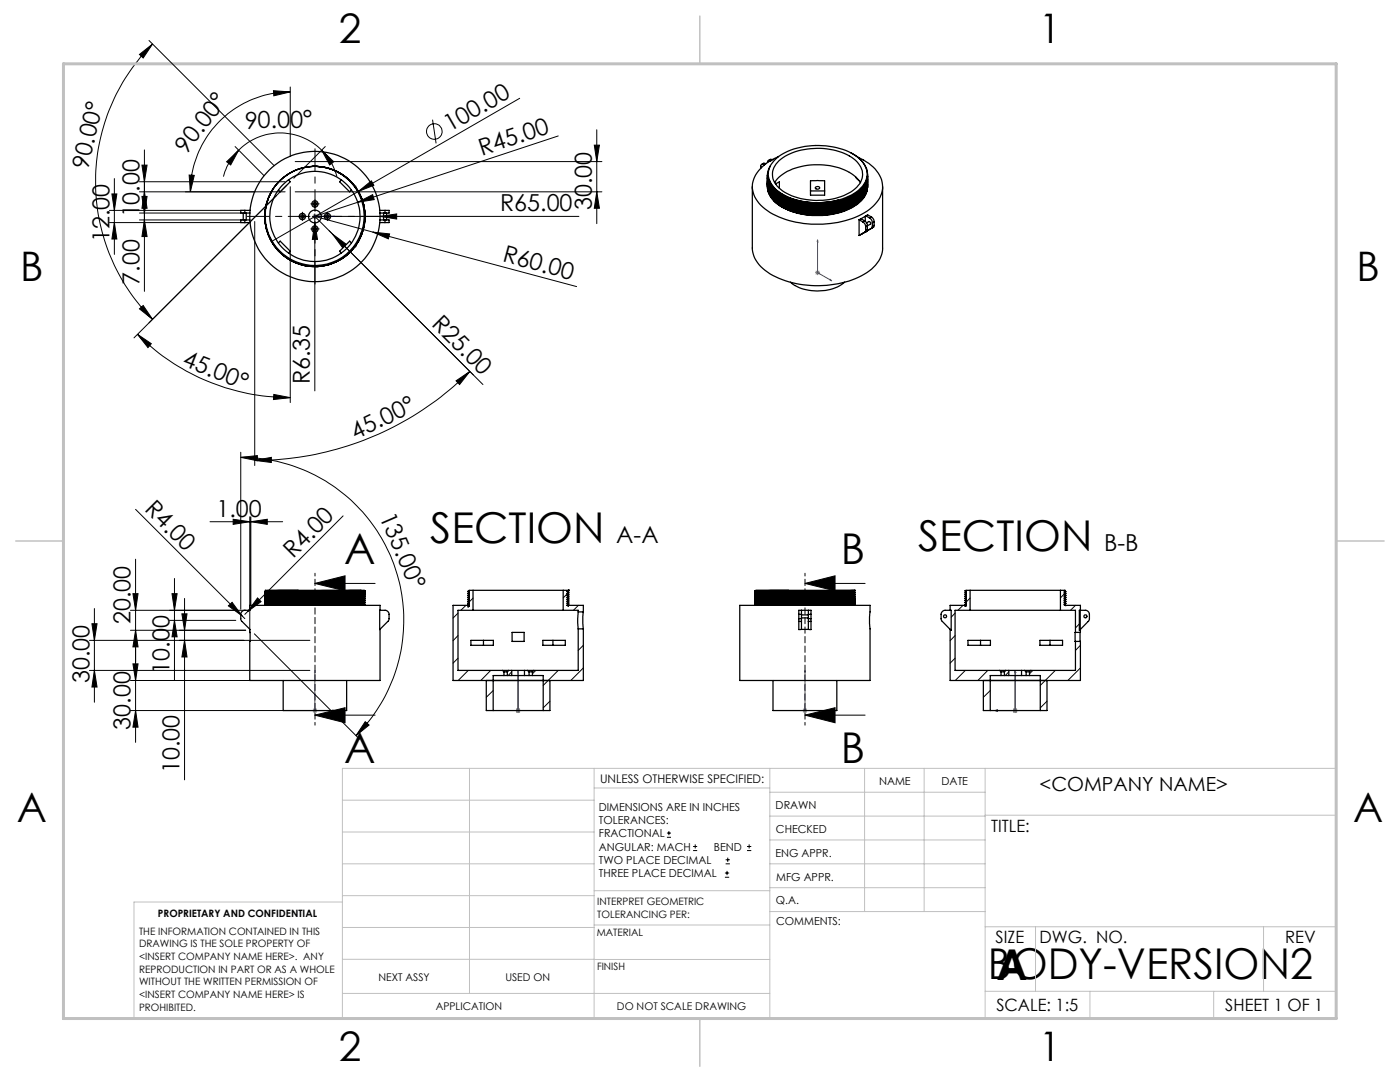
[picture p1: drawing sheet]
<svg xmlns="http://www.w3.org/2000/svg" width="279mm" height="216mm" viewBox="0 0 279 216" stroke-linecap="round" stroke-linejoin="round" font-family="sans-serif">
<g fill="none" stroke="#000" stroke-width=".2">
<path d="M27.8 10.9l2.6-2.1-1.8 2.8zM29.7 8.1l25 25M30.4 8.8a38.9 38.9 0 0 0 0 54.9M54.6 18.1l3.3 .2-3.3 .8zM57.9 18.3a19.9 19.9 0 0 0-19.9 20M57.9 17.4v13.9M103.7 19.6l-32.2 18.6M22.3 38.7h1l-.5 3.3zM22.8 35.6v15.2M27.8 38.3h29.1M27.8 36.3h29.1M28.3 39.2h1.1l-.6 3.3z"/>
<path d="M28.3 32.9h1.1l-.6 3.4zM28.8 38.3l.6 3.3h-1.1zM28.8 29.9v28.2M37.7 34.9l1.1 .1-.8 3.3zM45.2 32.3l2.4-2.3-1.6 2.9zM46.9 29.2l5.8 5.9M47.6 30a11.7 11.7 0 0 1 16.6 0M47.6 30a11.6 11.6 0 0 0-3 5.2M57.2 37l-30.5 30.4M57.9 37.3v43M58.9 38.3h61.2M58.9 32.2h61.2"/>
<path d="M64.2 30l2.4 2.3-.8 .6zM64.2 30a11.6 11.6 0 0 1 3 5.2M64.9 29.2l-6.3 6.4M71.5 38.2l2.6-2.1 .5 .9zM71.5 38.2l-17.3 10M86.3 23.9l.7 4.7M111.4 27.1l-48.6 16.1M118.6 29h1l-.5 3.2zM119.1 38.3l.5 3.3h-1zM119.1 25.9v18.7M21.8 42h27.2M21.8 44.4h27.2"/>
<path d="M22.8 44.4l.5 3.3h-1zM27.8 43.9h21.2M27.8 42.5h21.2M28.8 43.9l.6 3.3h-1.1zM50.8 44.2v48.7M59.8 43.2h1.1M60.4 42.7v1M62.3 43.2h53.2M62.3 45.7h1.1M62.3 40.7h1.1M62.8 43.2l33.6 33.5M62.8 44.4l.6 3.4h-1.1z"/>
<path d="M62.8 43.2l11.6 3.1M62.8 40.2v1M62.8 42.7v35.3M65.3 42.7v1M66.4 46.7l2.7 2-.7 .7zM71.4 40.4l3-1.6 .3 1zM74.4 46.3l3.4 .4-.3 1zM74.4 46.3l40.7 10.9M75.8 43.2l3.4-.5v1zM27.4 66.7l2.8 1.9-.7 .8zM27.4 66.7a43 43 0 0 0 30.5 12.6M27.8 61.6l.8-.6 1.8 2.7z"/>
<path d="M54.6 78.7l3.3 .6-3.3 .4zM91 76l2.8-1.9-2.1 2.6zM93.8 74.1a60.9 60.9 0 0 1-43 17.8M48 90.2v31.4M48 91.3l3.4-.4-.1 1zM48 91.3a32.5 32.5 0 0 1 30.1 20 32.5 32.5 0 0 1-7.1 35.5M50.8 91.9l3.4-.6v1zM26.5 118.5h1.1l-.5 3.3zM27.1 101.6l21.8 21.8M27.1 111.6v36.5M34.3 118.5h1l-.5 3.3zM34.8 115.4v20.3"/>
<path d="M36.8 119.4v36.2M41.9 104.1h14.5M46.5 103.6l3.3 .5-3.3 .5zM49.8 103.1v23.2M50.1 104.1l3.2-.5v1zM50.1 103.1v17.7M51.4 119.3l.7 .8-2.7 1.9zM62.8 116.4h12.1M62.8 116.4l6.1-1.5v3zM68.5 102.9l-19.1 19.1M160.7 116.4l6-1.5v3zM160.7 116.4h11.9"/>
<path d="M17.9 127.8h43.9M17.9 133.8h43.9M18.3 124.5h1.1l-.6 3.3zM18.8 133.8l.6 3.3h-1.1zM18.8 121.4v18.7M26 135.8h42.2M26 125.8h23M26 121.8h23M26.5 132.5h1.1l-.5 3.3zM27.1 125.8l.5 3.3h-1.1zM33.8 123.8h13.3M34.8 123.8l.5 3.3h-1z"/>
<path d="M36.3 122.5h1l-.5 3.3zM36.8 127.8l.5 3.3h-1zM45.6 120.9l.7-.7 2 2.7zM49.4 122l-.5 .6M50.8 126.5l21 21M26 141.8h42.2M27.1 141.8l.5 3.3h-1.1zM62.8 142.7h12.1M62.8 142.7l6.1-1.5v3zM72.9 144l.8 .7-2.7 2.1zM160.7 142.7l6-1.5v3zM160.7 142.7h11.9"/>
<path d="M133.1 167.1h.8M133.1 166.2h.8M133.5 165.8v.9M138.3 169.7h.8M138.3 168.9h.8M138.7 168.5v.8M144.7 175h.8M144.7 174.2h.8M144.8 172.4h.9M144.8 171.6h.9M145.1 173.8v.8M145.2 171.1v.9"/>
<path d="M149.1 169.7h.8M149.1 168.9h.8M149.5 168.5v.8"/>
<circle cx="86.7" cy="26.2" r="1.55"/>
</g>
<g fill="none" stroke="#00f" stroke-width=".2">
<path d="M62.8 43.2h.1zM62.8 43.2h.1M62.8 43.2h4M66.8 43.2h-.4h.4M163.2 47.9v.4l-.1-.1zM163.2 47.9v6.5l2.8 1.6M165.7 55.8l.3 .2h-.3zM62.8 133.8l.1 .4h-.1zM62.8 133.8v8h4M103.4 133.8v.4v-.4M103.4 133.8v8M160.7 133.8v.4v-.4"/>
<path d="M160.7 133.8v8M202.6 133.8l.1 .4h-.2zM202.6 133.8v8h-4M66.4 141.7l.4 .1-.4 .1zM103.4 141.7v.2zM103.4 141.8h.1M160.7 141.7v.2zM160.7 141.8h.1M198.6 141.8l.4-.1v.2z"/>
</g>
<g fill="none" stroke="#808080" stroke-width=".2">
<path d="M62.3 43.2h1.1M62.5 42.8l.7 .8M62.8 42.7v1M63.2 42.8l-.7 .8M162.7 54.4h1M162.8 54l.7 .8M163.2 53.9v1M163.5 54l-.7 .8M62.3 141.8h1.1M62.5 141.4l.7 .7M62.8 141.3v1M63.2 141.4l-.7 .7"/>
<path d="M102.9 141.8h1M103 141.4l.8 .7M103.4 141.3v1M103.8 141.4l-.8 .7M160.1 141.8h1M160.3 141.4l.7 .7M160.7 141.3v1M161 141.4l-.7 .7M202.1 141.8h1M202.2 141.4l.8 .7M202.6 141.3v1M203 141.4l-.8 .7"/>
</g>
<path d="M61.9 43.2h-12.5M62.9 42.2v-12.5M62.9 44.2v12.5M63.9 43.2h12.5" fill="none" stroke="#000" stroke-width=".2" stroke-dasharray="15.2 1.3 1.3 1.3" stroke-dashoffset="10.9"/>
<g fill="none" stroke="#000" stroke-width=".2" stroke-dasharray="15.2 1.3 1.3 1.3">
<path d="M59.9 43.2h-.4M60.4 42.7v-.4M60.4 43.7v.3M60.9 43.2h.3M62.4 45.7h-.4M62.4 40.7h-.4M62.9 45.2v-.4M62.9 46.2v.3M62.9 40.2v-.4M62.9 41.2v.3M63.4 45.7h.3M63.4 40.7h.3"/>
<path d="M64.9 43.2h-.4M65.4 42.7v-.4M65.4 43.7v.3M65.9 43.2h.3"/>
</g>
<path d="M62.9 114.4v30.3M160.7 114.4v30.3" fill="none" stroke="#000" stroke-width=".2" stroke-dasharray="1.3 .6" stroke-dashoffset=".7"/>
<g fill="none" stroke="#c0c0c0" stroke-width=".2">
<path d="M68.3 159.7h50.3M93.7 153.3v44.9M118.6 153.3v49.9M118.6 157.2h35M153.6 153.3v49.9M153.6 158.1h43M172.5 153.3v28.6M184.4 153.3v28.6M196.6 153.3v49.9M68.3 180h-41.6v23.2h240v-49.9h-198.4v49.9M68.3 166h50.3M68.3 178.7h50.3"/>
<path d="M68.3 172.4h50.3M118.6 177.7h35M153.6 162.8h43M153.6 177.1h43M153.6 172.4h43M153.6 167.6h43M196.6 162.7h70.1M68.3 198.2h85.3M68.3 191.4l85.3 .1M68.3 185.1h50.3M118.6 184.6h35M153.6 181.9h43"/>
<path d="M196.6 184.9h70.1M196.6 197.8h70.1M206.7 184.9v12.9M217.5 197.8v5.4M242.2 197.8v5.4M252.2 184.9v12.9"/>
</g>
<path d="M139.7 3.2v9.5M3.1 107.9h9.6M266.7 107.9h9.5M139.7 203.2v9.6" fill="none" stroke="#c0c0c0" stroke-width=".3"/>
<path d="M12.7 12.7h254v190.5h-254z" fill="none" stroke="#c0c0c0" stroke-width=".6"/>
<g fill="#000">
<path d="M62.8 116.4l6.1-1.5v3zM62.8 142.7l6.1-1.5v3z"/>
<path d="M160.7 116.4l6-1.5v3zM160.7 142.7l6-1.5v3z"/>
</g>
<g fill="#00f">
<path d="M66.4 141.7l.4 .1-.4 .1zM62.8 133.8l.1 .4h-.1z"/>
<path d="M160.7 141.7v.2zM160.7 133.8v.4z"/>
<path d="M66.4 43.2h.4zM62.8 43.2h.1zM103.4 141.7v.2zM103.4 133.8v.4zM103.4 141.7v.2zM103.4 133.8v.4zM198.6 141.8l.4 .1v-.2zM202.6 133.8l-.1 .4h.2zM198.6 141.8l.4 .1v-.2zM202.6 133.8l-.1 .4h.2zM165.7 55.8l.3 .2h-.3zM163.2 47.9v.4l-.1-.1z"/>
</g>
<g fill="#000">
<path d="M71.5 38.2l2.6-2.1 .5 .9zM66.4 46.7l2.7 2-.7 .7zM71.4 40.4l3-1.6 .3 1zM74.4 46.3l3.4 .4-.3 1zM75.8 43.2l3.4-.5v1zM45.6 120.9l.7-.7 2 2.7zM51.4 119.3l.7 .8-2.7 1.9z"/>
<path d="M27.8 10.9l2.6-2.1-1.8 2.8zM27.8 61.6l.8-.6 1.8 2.7z"/>
<path d="M54.6 18.1l3.3 .2-3.3 .8zM37.7 34.9l1.1 .1-.8 3.3z"/>
<path d="M28.3 32.9h1.1l-.6 3.4zM28.8 38.3l.6 3.3h-1.1z"/>
<path d="M64.2 30l2.4 2.3-.8 .6zM45.2 32.3l2.4-2.3-1.6 2.9z"/>
<path d="M119.1 38.3l.5 3.3h-1zM118.6 29h1l-.5 3.2z"/>
<path d="M27.4 66.7l2.8 1.9-.7 .8zM54.6 78.7l3.3 .6-3.3 .4z"/>
<path d="M50.8 91.9l3.4-.6v1zM91 76l2.8-1.9-2.1 2.6z"/>
<path d="M50.1 104.1l3.2-.5v1zM46.5 103.6l3.3 .5-3.3 .5z"/>
<path d="M18.3 124.5h1.1l-.6 3.3zM18.8 133.8l.6 3.3h-1.1zM36.3 122.5h1l-.5 3.3zM36.8 127.8l.5 3.3h-1zM34.3 118.5h1l-.5 3.3zM34.8 123.8l.5 3.3h-1zM62.8 44.4l-.5 3.4h1.1zM22.3 38.7h1l-.5 3.3zM22.8 44.4l.5 3.3h-1z"/>
<path d="M27.1 141.8l.5 3.3h-1.1zM26.5 132.5h1.1l-.5 3.3zM27.1 125.8l.5 3.3h-1.1zM26.5 118.5h1.1l-.5 3.3zM28.8 43.9l.6 3.3h-1.1zM28.3 39.2h1.1l-.6 3.3z"/>
<path d="M72.9 144l.8 .7-2.7 2.1zM48 91.3l3.4-.4-.1 1z"/>
</g>
<g fill="none" stroke="#000" stroke-width=".25">
<path d="M57.6 35.9l.3 .4-2 2-.3-.4M62.4 33.2a10 10 0 0 1 10.3 11.6 10 10 0 0 1-13.5 7.6 10 10 0 0 1-4.6-14.8M62.8 33.2h.1M68.1 35.9l-.3 .4 2 2 .3-.4M70.8 37.2h.1M72.1 39.5a10 10 0 0 1-10.1 13.6 10 10 0 0 1-7.8-15 10 10 0 0 1 17-.5 10 10 0 0 1-6.4 15.4 10 10 0 0 1-11.8-11.7 10 10 0 0 1 15.3-6.5 10 10 0 0 1 3.9 4.8M150.1 37.3v12.2a6.7 6.7 0 0 0 4.1 5.5 20.1 20.1 0 0 0 18.8-.6 6.1 6.1 0 0 0 3.1-4.9v-12.2M152.4 32.8a.35 .35 0 0 0-.4 0 .35 .35 0 0 0-.2 .4v.3M152.4 32.8l.1 .1M152.8 32.6h-.4l-.4 .2M152.8 32.6l-.4 .2M152.8 32.6v.1"/>
<path d="M153.1 37.2a4.1 4.1 0 0 0 1.3 2.8M153.1 35.3h.1M153.1 35.9v.1M153.1 36.9h.1M153.5 35.8a7.2 7.2 0 0 0 5.2 4.1 16.9 16.9 0 0 0 8.6 0M153.7 32.1h.1M153.7 32.1a.35 .35 0 0 0-.4-.1 .35 .35 0 0 0-.1 .4M153.9 32l-.2 .1M154.1 31.9h.1M154.1 31.9l-.3-.1-.4 .2M154.1 31.9h-.1M154.6 36.4a8.2 8.2 0 0 1 5.9-3.3 12.9 12.9 0 0 1 10.2 2.2l1 1.1"/>
<path d="M154.8 36.7l.7-.4v1.3M154.8 36.7v.1M155.4 31.2a8.3 8.3 0 0 0-5.2 5.4 6.2 6.2 0 0 0 3.5 5.8 20.3 20.3 0 0 0 19.3-.2 5.9 5.9 0 0 0 3.1-5.4 7 7 0 0 0-4.3-5.2l-.6-.3M155.5 32.1a13.3 13.3 0 0 1 11.9-1.9 6.4 6.4 0 0 1 4.7 3.9 4 4 0 0 1-2.2 4.2 13.7 13.7 0 0 1-13.8-.2 3.7 3.7 0 0 1-1.7-4.7zM161.7 36.1h2.9v2.8h-2.9zM161.7 38.1h2.9M162.8 37.4a.38 .38 0 0 1 .5-.2 .38 .38 0 0 1 .2 .4 .4 .4 0 0 1-.5 .2 .4 .4 0 0 1-.2-.4zM169.9 30.6a5.6 5.6 0 0 1 3.2 4.1 5.2 5.2 0 0 1-3.2 4.5 15.6 15.6 0 0 1-14.3-.5 4.4 4.4 0 0 1-2.3-4.6l.4-1M169.9 30.6a5.2 5.2 0 0 1 3.2 4.3 5.7 5.7 0 0 1-4 4.4l-1.8 .6M169.9 30.6a15.2 15.2 0 0 0-14.5 .6 4.1 4.1 0 0 0-1.7 5.2 8.6 8.6 0 0 0 6.4 3.8 17.7 17.7 0 0 0 7.2-.3M170.7 35.3l.7 .7M173.1 37.6a5.4 5.4 0 0 1-3.4 4 15.1 15.1 0 0 1-14.6-.9l-.7-.7"/>
<path d="M173.1 35.6a4.5 4.5 0 0 1-2.4 4 15.1 15.1 0 0 1-15.5-.2 4.5 4.5 0 0 1-2-3.5M173.1 36.8a4.8 4.8 0 0 1-2.8 4.3 15.4 15.4 0 0 1-14.7-.1 4.7 4.7 0 0 1-2.4-3.8M173.1 37.3v.2M173.1 35.1a4.5 4.5 0 0 1-2.3 3.8 14.6 14.6 0 0 1-15.9-.3l-1.1-1.2a3.4 3.4 0 0 1-.6-2.1M173.1 35.3a4.3 4.3 0 0 1-2.2 3.9 14.9 14.9 0 0 1-15.8-.2l-.9-.8a4.2 4.2 0 0 1-1-2.7M173.1 35.8a5.4 5.4 0 0 1-3.5 4.8 15.4 15.4 0 0 1-14.4-.9l-1.3-1.2a3.6 3.6 0 0 1-.7-2.4M173.1 36.3a4.9 4.9 0 0 1-3 4.3 14.8 14.8 0 0 1-14.3-.1 4.8 4.8 0 0 1-2.6-3.6l-.1-.5M173.1 36.6a4.2 4.2 0 0 1-2.1 3.8 15.1 15.1 0 0 1-15.4 .3l-1.3-1.1-.6-.7-.4-1-.2-1.1M173.1 34.9a5.1 5.1 0 0 1-3 4.2 15.5 15.5 0 0 1-14.2-.1 4.8 4.8 0 0 1-2.8-4M173.1 35.2a4.8 4.8 0 0 1-3.1 4.2 15.4 15.4 0 0 1-14.1-.1 4.7 4.7 0 0 1-2.8-4M173.1 35.5a5 5 0 0 1-3.1 4.3 15.5 15.5 0 0 1-14.7-.6 4.5 4.5 0 0 1-2.2-3.6M173.1 35.8a5.1 5.1 0 0 1-3.3 4.4 15.3 15.3 0 0 1-14.6-.7 4.6 4.6 0 0 1-2.1-3.5"/>
<path d="M173.1 36.1a4.7 4.7 0 0 1-2.6 4 15.2 15.2 0 0 1-15.2-.3 4.5 4.5 0 0 1-2.2-3.5M173.1 36.4a5 5 0 0 1-3.1 4.3 15.3 15.3 0 0 1-14.8-.6 4.3 4.3 0 0 1-2.1-3.5M173.1 36.8a5 5 0 0 1-2.8 4.1 15.3 15.3 0 0 1-14.9-.4 4.7 4.7 0 0 1-2.3-3.6M173.1 37.1a5 5 0 0 1-3.2 4.3 15.5 15.5 0 0 1-14.6-.6l-.9-.8M173.1 34.9h.1M173.1 35.8h.1M173.1 36.8h.1M173.1 37.3v.1M48.5 42.5v1.4M48.9 42h-.9v.5h.9M48.9 43.9h-.9v.5h.9M48.9 42.5h1"/>
<path d="M48.9 42h1M48.9 44.4h1M48.9 43.9h1M48.9 42v.5M48.9 43.9v.5M49.1 42.5v1.4M55.6 48.5l.3-.4 2 2-.3 .4M70.1 48.5l-.3-.4-2 2 .3 .4M70.8 49.2h.1M72.5 40.7l.1 .2M72.8 43.8v.4M75.8 42h1"/>
<path d="M75.8 44.4h1M75.8 42.5h1M75.8 43.9h1M76.6 42.5v1.4M76.8 42h.8v.5h-.8M76.8 43.9h.8v.5h-.8M76.8 42v.5M76.8 43.9v.5M77.2 42.5v1.4M157.8 56.3a9.4 9.4 0 0 0 9.7 .7l1.1-.7M171.4 43.9v3.1M171.4 43.9l.8 .4"/>
<path d="M171.8 43.6l-.4 .3M171.8 46.8l-.4 .2M171.8 43.6l.7 .5M172.2 44.3a1.11 1.11 0 0 1 .6 1M172.5 44.1a1.11 1.11 0 0 1 .6 .9M172.5 44.1l-.3 .2M172.6 46.3l-1.2 .7M172.7 46.3h.1M172.7 43.1v1.1M172.8 46l-.2 .3M172.8 45.3v.7M172.8 43.1l.3-.2 .8 .4"/>
<path d="M172.8 43.1l-1 .5M172.8 46.2l-1 .6M172.8 43.1l.7 .4M172.9 44.5l.5-.3a.35 .35 0 0 1 .3 .5l-.6 .3M173 46.1l-.4 .2M173 46.1l-1.2 .7M173.1 45.8l-.1 .3M173.1 45v.8M173.1 45l-.3 .3M173.1 45.8l-.3 .2M173.5 43.5a1.11 1.11 0 0 1 .6 1M173.9 43.3a1.11 1.11 0 0 1 .5 1"/>
<path d="M173.9 43.3l-.4 .2M174 45.5l-1.2 .7M174.1 45.2l-.1 .3M174.1 44.5v.7M174.3 45.3l-1.5 .9M174.3 45.3l-.3 .2M174.4 45l-.1 .3M174.4 44.3l-.3 .2M174.4 45l-.3 .2M174.4 44.3v.7M52.8 118.1l.3 .2M52.8 118.5l.3 .1"/>
<path d="M52.8 118.9l.3 .1M52.8 119.3l.3 .1M52.8 119.7l.3 .1M52.8 118.1h.1M52.8 118.5h.1M52.8 118.9h.1M52.8 119.2v.1M52.8 119.6v.1M53.1 118.4l-.3 .1M53.1 118.7l-.3 .2M53.1 119.1l-.3 .1M53.1 119.5l-.3 .1"/>
<path d="M53.1 119.9l-.3 .1M53.1 118l-.3 .1M53.1 118.3v.1M53.1 118.6v.1M53.1 119v.1M53.1 119.4v.1M53.1 119.8v.1M53.1 117.9v.1M59.5 117.8h-6.6l.2 .1M59.5 117.8l-6.4 .1M59.5 117.8h12.5M72 117.8l.8 .1"/>
<path d="M72 117.8l-18.9 .2M72.6 118.4v.1M72.6 118.8v.1M72.6 119.2v.1M72.6 119.6v.1M72.6 118v.1M72.8 118.3l-.4-.2-19.3 .3M72.8 118.7l-.2-.2-19.5 .2M72.8 119.1l-.2-.2-19.5 .2M72.8 119.5l-.2-.2-19.5 .2M72.8 119.8l-.2-.1-19.5 .2M72.8 119.9a5.4 5.4 0 0 1-2.7 .2l-17 .1"/>
<path d="M72.8 119.5l-.2 .1-1.8 .1-17.7 .1M72.8 119.1l-.2 .1-1.8 .1-17.7 .1M72.8 118.7l-.2 .2h-1.8l-17.7 .1M72.8 118.3l-.2 .2-19.5 .1M72.8 117.9l-.2 .2-19.5 .2M72.8 117.9l-20 .2M72.8 118.3l-20 .2M72.8 118.7l-20 .2M72.8 119.1l-20 .1M72.8 119.5l-20 .1M72.8 119.8l-20 .2M72.8 119.1l-20 .2"/>
<path d="M72.8 119.5l-20 .2M72.8 119.9l-20 .2M72.8 117.9h.1M72.8 118.3h.1M72.8 118.7h.1M72.8 119.1h.1M72.8 119.5h.1M72.8 119.8v.1M93.5 119.2l.2 .1M93.5 118l.2 .1M93.5 118.4l.2 .1M93.5 118.8l.2 .1"/>
<path d="M93.5 119.6l.2 .1M93.5 120l.2 .1M93.6 118.9l-.2 .2 .2 .2-.2 .3 .2 .1-.2 .2 .2 .3-.2 .2 .2 .1M93.6 118.1l-.2 .3 .2 .1M93.6 118.5l-.2 .2 .2 .2M94.4 117.8h-.8l-.2 .2 .2 .1M94.4 117.8h18M94.4 117.8v4M112.4 117.8h1M112.4 117.8v4M113.2 119.2l.2 .1M113.2 118l.2 .2"/>
<path d="M113.2 118.4l.2 .2M113.2 118.8l.2 .2M113.2 119.6l.2 .1M113.4 119.3l-.2 .3M113.4 119.3h.1M113.4 118.2h.1M113.4 118.2l-.2 .2M113.4 118.6h.1M113.4 118.6l-.2 .2M113.4 119h.1M113.4 119l-.2 .2M113.4 119.7h.1"/>
<path d="M113.4 119.7l-.2 .3M113.4 117.8h.1M113.4 117.8l-.2 .2M150.6 118l.2 .3M150.6 118.4l.2 .2M150.6 118.8l.2 .2M150.6 119.2l.2 .2M150.6 119.6l.2 .2M150.6 120l.2 .2M150.6 118.7v.1M150.6 119.1v.1M150.6 119.6h.1"/>
<path d="M150.6 119.9v.1M150.8 118.3l-.2 .1M150.8 118.6l-.2 .1M150.8 119l-.2 .1M150.8 119.4l-.2 .2M150.8 119.8l-.2 .1M150.8 117.9l-.2 .1M157.3 117.8l-6.5 .1M157.3 117.8h13.3M170.4 118l-19.5 .1M170.4 118.4l-19.5 .1M170.4 118.7l-19.5 .2"/>
<path d="M170.4 119.1l-19.5 .2M170.4 119.5l-19.5 .2M170.4 119.9l-19.5 .2M170.4 118l.2 .2M170.4 118.4l.2 .2M170.4 118.8l.2 .2M170.4 119.2l.2 .1M170.4 119.6l.2 .1M170.4 118l-19.6 .3M170.4 118.4l-19.6 .2M170.4 118.8l-19.6 .2M170.4 119.2l-19.6 .2"/>
<path d="M170.4 119.6l-19.6 .2M170.6 119l-20 .1M170.6 119.8l-.2 .2M170.6 119.4l-.2 .2M170.6 119l-.2 .2M170.6 118.6l-.2 .2M170.6 118.2l-.2 .2M170.6 117.8l-.2 .2M170.6 117.8l-20 .2M170.6 118.2l-20 .2M170.6 118.6l-20 .2M170.6 119l-20 .2"/>
<path d="M170.6 119.4l-20 .2M170.6 119.8l-20 .2M170.6 117.8l-19.9 .2M170.6 118.2l-19.9 .2M170.6 118.6l-20 .1M170.6 119.3l-20 .3M170.6 119.7l-20 .2M170.6 117.8h.1M170.6 118.2h.1M170.6 118.6h.1M170.6 119.3v.1M170.6 119.7v.1"/>
<path d="M192.6 118.7l.2 .1-.2 .3M192.6 119.5l.2 .1-.2 .3M192.6 118.3l.2 .1-.2 .3M192.6 117.9l.2 .1-.2 .3M192.6 119.9l.2 .1-.2 .2M192.6 119.1l.2 .1-.2 .3M192.6 118.7h.1M192.7 118.7l.2 .2M192.7 119.5l.2 .1M192.7 118.3l.2 .2M192.7 117.9l.2 .1M192.7 119.9l.2 .1"/>
<path d="M192.7 119.1l.2 .1M193.6 117.8h-.8l-.2 .1M193.6 117.8h18M193.6 117.8v4M211.6 117.8h.9l-.1 .2M211.6 117.8v4M212.4 118.7l.2 .2M212.4 118.4l.2 .1M212.4 118l.2 .1M212.4 119.9l.2 .1M212.4 119.5l.2 .1M212.4 119.1l.2 .1"/>
<path d="M212.6 118.9h.1M212.6 118.9l-.2 .2M212.6 119.6h.1M212.6 119.6l-.2 .3M212.6 118.5h.1M212.6 118.5l-.2 .2M212.6 118.1h.1M212.6 118.1l-.2 .3M212.6 119.2h.1M212.6 119.2l-.2 .3M49.8 125.6v10.2h26v-10.2M49.8 121.8v-1h26v1"/>
<path d="M49.9 121.8h-1a.85 .85 0 0 0-.9 .8v1l.2 .4 1.7 1.6M52.8 120.1l.3 .1M52.8 120.5l.3 .1M52.8 120v.1M52.8 120.4v.1M53.1 120.3l-.3 .1M53.1 120.7l-.2 .1M53.1 120.2v.1M53.1 120.6v.1M56.5 135.8v6h12.7v-6M72.6 120v.1M72.6 120.4v.1"/>
<path d="M72.8 120.2l-.2-.1-19.5 .2M72.8 120.6l-1.5-.1-18.2 .2M72.8 120.6l-.2 .2M72.8 120.3a5.4 5.4 0 0 1-2.7 .1l-17 .2M72.8 120.2l-20 .2M72.8 120.6l-18.7 .2M72.8 120.3l-20 .2M72.8 120.6l-12.8 .2M72.8 120.2v.1M72.8 120.6h.1M75.8 121.8h1a.85 .85 0 0 1 .8 .8v1l-.1 .4-1.7 1.6zM93.4 120.8l.2 .1"/>
<path d="M93.4 120.7v.4l.2-.2M93.4 120.8h.1M93.4 120.8h-3v15h8M93.5 120.4l.2 .1M93.6 120.5l-.2 .2M94 127.8h4.5v1h-4.5zM94.4 121.8h18M94.4 121.8h-3v12h8.9M96.5 127.8v1M97 135.8v6h1.4M98.4 135.8h10M100.3 133.8h1.2"/>
<path d="M100.3 133.8l.3 .3M100.6 134.1h.6M100.6 134.8h.6M100.6 134.8h-2.2v7M100.6 134.1v.7M101.2 134.8h.9M101.2 134.1v.7M101.5 133.8h.6M101.5 133.8l-.3 .3M102.1 134.8h2.6M102.1 133.8h2.6M102.1 133.8v1"/>
<path d="M102.2 126.2h2.4v1.8h-2.4zM104.7 133.8h.6M104.7 134.8h.9M104.7 133.8v1M105.3 133.8h1.2M105.3 133.8l.3 .3M105.6 134.1h.7M105.6 134.8h.7M105.6 134.1v.7M106.3 134.8h2.1v7M106.3 134.1v.7M106.5 133.8l-.2 .3"/>
<path d="M108.3 127.8h4.5v1h-4.5zM109.7 135.8v6h-1.3M110.3 127.8v1M112.4 121.8h3v.3M113.2 120.4l.2 .1M113.2 120.8l.2 .1M113.2 120l.2 .1M113.2 120.8h.2M113.4 120.5l-.2 .3M113.4 120.5h.1M113.4 120.1h.1M113.4 120.1l-.2 .3"/>
<path d="M113.4 120.8v.1M113.4 120.8h3v1.3M115.4 122.1l-.1 1.3 .1 2.1M115.4 122.1h1M115.4 125.5h1M115.4 125.5v8.3h-8.9M116.4 122.1l-.1 .9 .1 2.5M116.4 125.5v10.3h-8M147.6 120.8h26l-.1 2.2 .1 12.8h-26zM150.6 120.4l.2 .2M150.6 120.7v.1M150.6 120.8h.1"/>
<path d="M150.8 120.2l-.2 .2M150.8 120.6l-.2 .1M154.3 135.8v6h12.7v-6M159.4 123.4v.6M159.4 124v1.6h.5M159.4 123.4h.5M159.4 124h.5M159.4 122.6h.5M159.4 122.6v.8M159.9 123.4v.6M159.9 121.8h-.5v.8M159.9 121.8v.8"/>
<path d="M159.9 121.8h1.4M159.9 125.6h1.4M159.9 122.7h1.4M159.9 123.3h1.4M159.9 122.6v.8M159.9 124v1.6M161.3 123.4v.6M161.3 121.8v.8M161.3 121.8h.6v.8M161.3 123.4h.6M161.3 124h.6M161.3 122.6h.6"/>
<path d="M161.3 122.6v.8M161.3 124v1.6M161.9 123.4v.6M161.9 124v1.6h-.6M161.9 122.6v.8M170.4 120.3l-19.5 .2M170.4 120.7l-8.7 .1M170.4 120l.2 .1M170.4 120.4l.2 .1M170.4 120l-19.6 .2M170.4 120.4l-19.6 .2M170.6 120.6l-.2 .2"/>
<path d="M170.6 120.2l-.2 .2M170.6 120.2l-20 .2M170.6 120.6l-20 .2M170.6 120.1l-19.9 .2M170.6 120.5l-20 .2M170.6 120.1v.1M170.6 120.5v.1M188 122.1l.5-.3h1.3v4l-1.8-1.8-.2-.4v-1.2zM189.6 125.6v10.2h8M192.6 120.6l.2 .2M192.6 120.3l.2 .1-.2 .2M192.6 120.6h.1"/>
<path d="M192.6 120.8v.2l.2-.2M192.6 120.8h.2M192.6 120.8h-3v1M192.6 120.2v.1M192.7 120.3l.2 .1M193.2 127.8h4.5v1h-4.5zM193.6 121.8h18M193.6 121.8h-3v12h8.9M195.7 127.8v1M196.3 135.8v6h1.3M197.6 135.8h10M199.5 133.8h1.2"/>
<path d="M199.5 133.8l.3 .3M199.8 134.1h.6M199.8 134.8h.6M199.8 134.8h-2.2v7M199.8 134.1v.7M200.4 134.8h.9M200.4 134.1v.7M200.7 133.8h.6M200.7 133.8l-.3 .3M201.3 134.8h2.6M201.3 133.8h2.6M201.3 133.8v1"/>
<path d="M203.9 133.8h.6M203.9 134.8h.9M203.9 133.8v1M204.5 133.8h1.2M204.5 133.8l.3 .3M204.8 134.1h.7M204.8 134.8h.7M204.8 134.1v.7M205.5 134.8h2.1v7M205.5 134.1v.7M205.7 133.8l-.2 .3M207.5 127.8h4.6v1h-4.6z"/>
<path d="M209 135.8v6h-1.4M209.5 127.8v1M211.6 121.8h3v4.4M212.4 120.3l.2 .1M212.4 120.7l.2 .1M212.6 120.8h.1M212.6 120.4h.1M212.6 120.4l-.2 .3M212.6 120h.1M212.6 120l-.2 .3M212.6 120.8h3v1M214.6 126.2v1.8"/>
<path d="M214.6 128h1v7.8h-8M214.6 128v5.8h-8.9M215.4 121.8h1.2a.85 .85 0 0 1 .8 .8v.9l-.2 .5-1.8 1.8zM215.5 126.2v1.8M215.6 121.8v3.8M215.6 125.6v.6h-1M98.4 141.8h10M197.6 141.8h10"/>
<circle cx="60.3" cy="43.2" r=".62"/>
<circle cx="60.4" cy="43.2" r=".34"/>
<circle cx="62.8" cy="43.1" r="9.9"/>
<circle cx="62.8" cy="40.7" r=".62"/>
<circle cx="62.8" cy="45.7" r=".63"/>
<circle cx="62.8" cy="45.7" r=".33"/>
<circle cx="62.8" cy="40.7" r=".33"/>
<circle cx="62.8" cy="43.2" r="13"/>
<circle cx="62.8" cy="43.2" r="9"/>
<circle cx="62.9" cy="43.2" r="1.26"/>
<circle cx="65.3" cy="43.2" r=".62"/>
<circle cx="65.4" cy="43.2" r=".33"/>
<circle cx="188.6" cy="123" r=".3"/>
<circle cx="216.6" cy="123" r=".3"/>
</g>
<g fill="none" stroke="#000" stroke-width=".2">
<path d="M94.4 119.3l-.8 .8M113.2 118.5l-.8 .8M193.6 119.3l-.9 1M212.5 118.4l-.9 .9M91.4 122.3l-1 1M91.4 126.8l-1 1M91.4 131.3l-1 1M93 120.8l-1 1M93.5 133.8l-2.1 2M93.5 120.3h-.1M97.9 133.8l-1.9 2M98.4 137.8l-1.4 1.3"/>
<path d="M102.1 134.1l-.7 .7M106.9 133.8l-.6 .6M109.7 139.9l-1.3 1.4M111.4 133.8l-3 3M115.4 120.8l-1 1M116.4 128.8l-1 1M116.4 133.3l-2.5 2.5M190.6 122.3l-.8 .9M190.6 126.8l-1 1M190.6 131.3l-1 1M192.2 120.8l-1 1M192.7 133.8l-2.1 2"/>
<path d="M197.1 133.8l-1.9 2M197.6 137.8l-1.3 1.3M201.3 134.1l-.7 .7M206.1 133.8l-.6 .6M209 139.9l-1.4 1.4M210.6 133.8l-3 3M214.6 120.8l-1 1M215.4 124.5l-.8 .8M215.6 128.8l-1 1M215.6 133.3l-2.5 2.5M216.9 123l-.3 .3"/>
</g>
<g font-size="8.5">
<text x="68.7" y="112.5">A</text>
<text x="85.9" y="108.4">SECTION</text>
<text x="167.8" y="112.5">B</text>
<text x="183.2" y="109.9">SECTION</text>
<text x="68.7" y="152.3">A</text>
<text x="167.8" y="152.3">B</text>
<text x="197.2" y="195.4">BODY-VERSION2</text>
<text x="198.9" y="195.5">A</text>
</g>
<g font-size="8.1">
<text x="67.6" y="8.5">2</text>
<text x="207.3" y="8.5">1</text>
<text x="4" y="56.2">B</text>
<text x="270.7" y="56.2">B</text>
<text x="3.3" y="164.1">A</text>
<text x="270" y="164.1">A</text>
<text x="67.6" y="211.7">2</text>
<text x="207.3" y="211.7">1</text>
</g>
<g font-size="4.7">
<text x="48.9" y="25.7" transform="rotate(-1 48.9 25.7)">90.00°</text>
<text x="89.8" y="26.4" transform="rotate(-30 89.8 26.4)">100.00</text>
<text x="17.6" y="33.9" transform="rotate(-77 17.6 33.9)">90.00°</text>
<text x="37.2" y="30.9" transform="rotate(-53 37.2 30.9)">90.00°</text>
<text x="96.1" y="31.1" transform="rotate(-18 96.1 31.1)">R45.00</text>
<text x="118.1" y="41.9" transform="rotate(-90 118.1 41.9)">30.00</text>
<text x="27.8" y="43.4" transform="rotate(-90 27.8 43.4)">10.00</text>
<text x="99.8" y="42.2">R65.00</text>
<text x="21.8" y="48.4" transform="rotate(-90 21.8 48.4)">12.00</text>
<text x="100.1" y="52.1" transform="rotate(15 100.1 52.1)">R60.00</text>
<text x="27.8" y="56.8" transform="rotate(-90 27.8 56.8)">7.00</text>
<text x="86" y="64.9" transform="rotate(45 86 64.9)">R25.00</text>
<text x="36.2" y="72.9" transform="rotate(22 36.2 72.9)">45.00°</text>
<text x="61.9" y="76.7" transform="rotate(-90 61.9 76.7)">R6.35</text>
<text x="71" y="87.8" transform="rotate(-26 71 87.8)">45.00°</text>
<text x="28.7" y="101.8" transform="rotate(45 28.7 101.8)">R4.00</text>
<text x="43.2" y="103.1">1.00</text>
<text x="75.7" y="103.1" transform="rotate(67 75.7 103.1)">135.00°</text>
<text x="58.5" y="111.5" transform="rotate(-45 58.5 111.5)">R4.00</text>
<text x="123" y="108.4">A-A</text>
<text x="220.4" y="109.9">B-B</text>
<text x="26.1" y="124.5" transform="rotate(-90 26.1 124.5)">20.00</text>
<text x="17.9" y="136.3" transform="rotate(-90 17.9 136.3)">30.00</text>
<text x="33.8" y="134.4" transform="rotate(-90 33.8 134.4)">10.00</text>
<text x="26.1" y="145.6" transform="rotate(-90 26.1 145.6)">30.00</text>
<text x="35.8" y="154.3" transform="rotate(-90 35.8 154.3)">10.00</text>
</g>
<text font-size="3.9" x="207.5" y="157.8">&lt;COMPANY NAME&gt;</text>
<g font-size="3.4">
<text x="197.8" y="166">TITLE:</text>
<text x="198.7" y="188.1">SIZE</text>
<text x="207.5" y="188.1">DWG. NO.</text>
<text x="256.5" y="188.2">REV</text>
<text x="198.8" y="201.7">SCALE: 1:5</text>
<text x="244.5" y="201.7">SHEET 1 OF 1</text>
</g>
<text font-size="2.4" x="119.8" y="156.2">UNLESS OTHERWISE SPECIFIED:</text>
<g font-size="2.2">
<text x="119.5" y="161.8">DIMENSIONS ARE IN INCHES</text>
<text x="154.8" y="161.4">DRAWN</text>
<text x="175.4" y="156.6">NAME</text>
<text x="187.9" y="156.7">DATE</text>
<text x="119.5" y="164.4">TOLERANCES:</text>
<text x="119.5" y="167.1">FRACTIONAL</text>
<text x="154.9" y="166.3">CHECKED</text>
<text x="119.5" y="169.7">ANGULAR: MACH</text>
<text x="119.5" y="172.4">TWO PLACE DECIMAL</text>
<text x="142.5" y="169.7">BEND</text>
<text x="154.8" y="170.9">ENG APPR.</text>
<text x="119.5" y="175">THREE PLACE DECIMAL</text>
<text x="154.9" y="175.7">MFG APPR.</text>
<text x="154.9" y="180.4">Q.A.</text>
<text x="154.9" y="184.6">COMMENTS:</text>
</g>
<g font-size="2.1">
<text x="75.5" y="195.7">NEXT ASSY</text>
<text x="100.9" y="195.7">USED ON</text>
<text x="86.9" y="201.5">APPLICATION</text>
<text x="123.1" y="201.6">DO NOT SCALE DRAWING</text>
</g>
<g font-size="2">
<text x="31.5" y="182.9">PROPRIETARY AND CONFIDENTIAL</text>
<text x="119.2" y="180.6">INTERPRET GEOMETRIC</text>
<text x="119.2" y="183.1">TOLERANCING PER:</text>
<text x="27.8" y="186.5">THE INFORMATION CONTAINED IN THIS</text>
<text x="27.8" y="189">DRAWING IS THE SOLE PROPERTY OF</text>
<text x="27.8" y="191.6">&lt;INSERT COMPANY NAME HERE&gt;. ANY</text>
<text x="119.1" y="186.7">MATERIAL</text>
<text x="27.8" y="194.1">REPRODUCTION IN PART OR AS A WHOLE</text>
<text x="27.8" y="196.6">WITHOUT THE WRITTEN PERMISSION OF</text>
<text x="119.1" y="193.5">FINISH</text>
<text x="27.8" y="199.1">&lt;INSERT COMPANY NAME HERE&gt; IS</text>
<text x="27.8" y="201.7">PROHIBITED.</text>
</g>
</svg>
